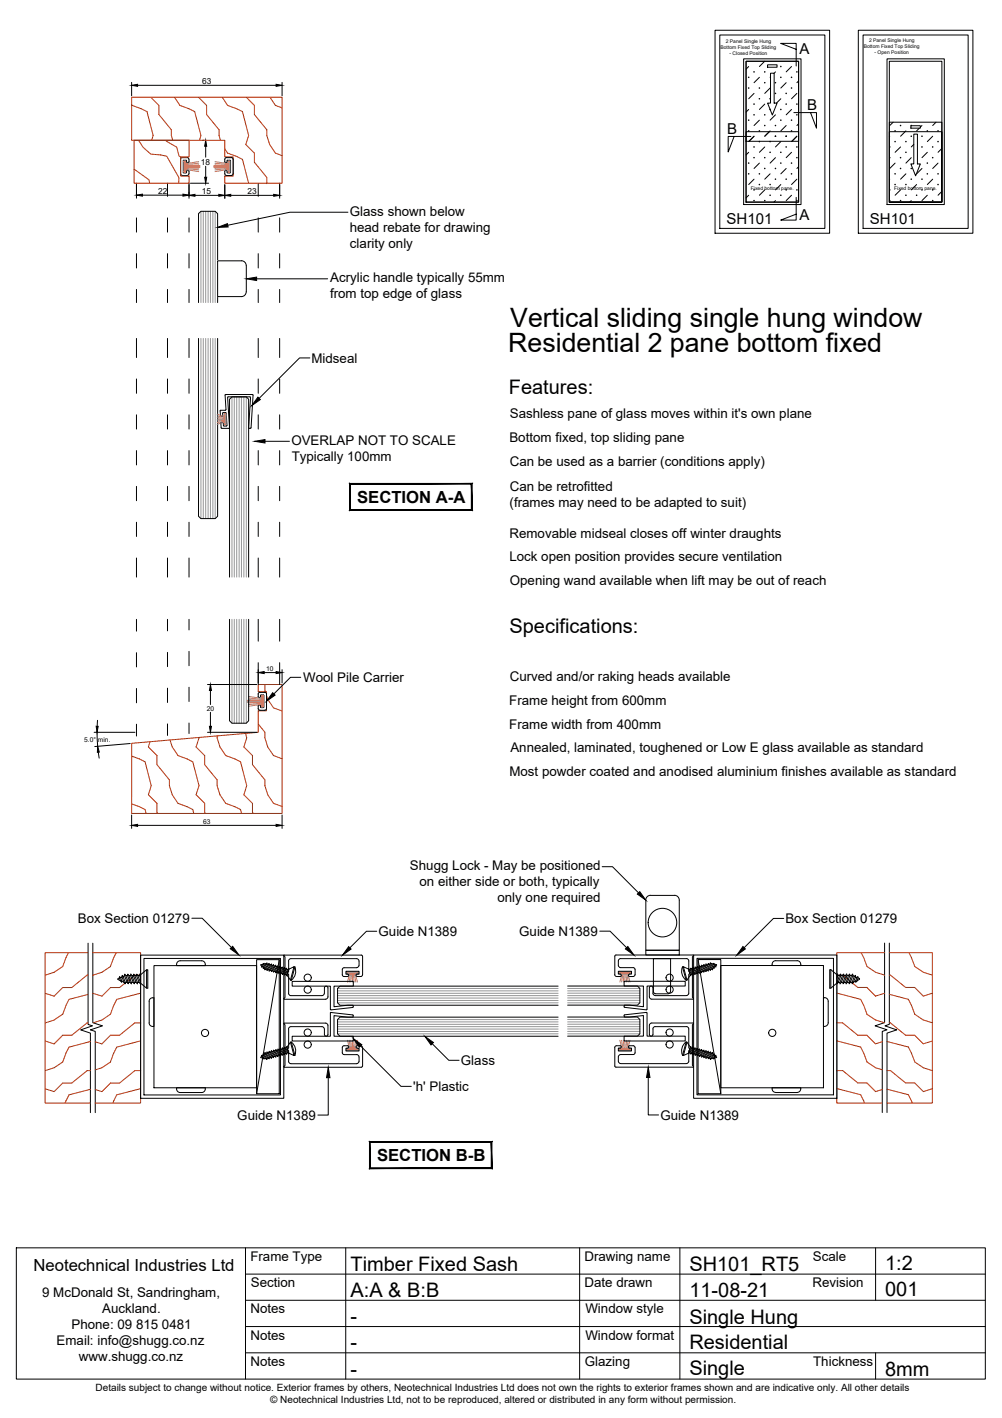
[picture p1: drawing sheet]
<svg xmlns="http://www.w3.org/2000/svg" width="210mm" height="297mm" viewBox="0 0 210 297" stroke-linecap="round" stroke-linejoin="round" font-family="sans-serif">
<!-- layer: APL Notes -->
<g fill="#000" stroke="#000" stroke-width=".21">
<path d="M98.7 101.4v5.4l.2 .1zM98.7 101.4l.2-.1v5.6zM73.4 101.4h25.3l.2-.1zM73.2 101.3h25.7l-25.5 .1zM73.2 101.3l.2 5.5v-5.4zM73.2 101.3l.2 5.5-.2 .1zM73.4 106.8l-.2 .1 25.5-.1zM73.2 106.9l25.5-.1 .2 .1z"/>
<path d="M102.9 239.3v5.3l.2 .2zM102.9 239.3l.2-.2v5.7zM77.5 239.3h25.4l.2-.2zM77.4 239.1h25.7l-25.6 .2zM77.4 239.1l.1 5.5v-5.3zM77.4 239.1l.1 5.5-.1 .2zM77.5 244.6l-.1 .2 25.5-.2zM77.4 244.8l25.5-.2 .2 .2z"/>
</g>
<!-- layer: AlumOutline -->
<g fill="none" stroke="#000" stroke-width=".21">
<path d="M28.6 38.4v2.7M35.1 38.4v2.7M39.6 38.4v2.7M54.1 38.4v2.7M58.6 38.4v2.7M28.6 45.6v3M28.6 53.1v3M35.1 45.6v3M35.1 53.1v3M39.6 45.6v3M39.6 53.1v3M54.1 45.6v3"/>
<path d="M54.1 53.1v3M58.6 45.6v3M58.6 53.1v3M28.6 60.6v2.8M28.6 70.9v4M28.6 79.4v3M35.1 60.6v2.8M35.1 70.9v4M35.1 79.4v3M39.6 60.6v2.8M39.6 70.9v4M39.6 79.4v3"/>
<path d="M54.1 60.6v2.8M54.1 70.9v4M54.1 79.4v3M58.6 60.6v2.8M58.6 70.9v4M58.6 79.4v3M28.6 86.9v3M28.6 94.4v3M35.1 86.9v3M35.1 94.4v3M39.6 86.9v3M39.6 94.4v3"/>
<path d="M54.1 86.9v3M54.1 94.4v3M58.6 86.9v3M58.6 94.4v3M28.6 101.9v3M28.6 109.4v3M28.6 116.9v4M35.1 101.9v3M35.1 109.4v3M35.1 116.9v4M39.6 101.9v3M39.6 109.4v3"/>
<path d="M39.6 116.9v4M54.1 101.9v3M54.1 109.4v3M54.1 116.9v4M58.6 101.9v3M58.6 109.4v3M58.6 116.9v4M28.6 129.7v2.5M28.6 136.7v3M35.1 129.7v2.5M35.1 136.7v2.9M39.6 129.7v2.3"/>
<path d="M39.6 136.4v3.1M54.1 129.7v4.6M54.1 138.8v4.6M58.6 129.7v4.6M58.6 138.8v4.6M28.6 144.2v3M28.6 151.7v2.5M35.1 144.2v3M35.1 151.6v2.5M39.6 144v2.9M39.6 151.5v2.2M29.5 200.1h30v30h-30z"/>
<path d="M30.2 200.8h28.6v28.6h-28.6zM59.5 214.5v-.2h8.7l.4 .3 .1 .2v1.9M59.5 200.2l.2 .3v8.4l-.2 .3M59.5 214.5l.2 .2v8.5l-.2 .2M60.4 208.1l.3 .4 .3 .1h6.4l.3-.1 .2-.4M60.4 215.6l.3-.5h.3h6.4l.5 .2v.3M60.5 201.3v2.2l-.4 .3 .4 .3v4M60.5 215.6v3.9l-.4 .3 .4 .3v2.2M68 206.9a.37 .37 0 0 1 .3-.3 .37 .37 0 0 1 .4 .3M68 216.7a.37 .37 0 0 0 .3 .4 .37 .37 0 0 0 .4-.4M68 207v1.1M68 215.6v1.1"/>
<path d="M68.7 207v1.8l-.1 .3-.4 .2h-8.7v-.2M72.8 204.1l.3 .2-.3 .2M72.8 219.1l.3 .2-.3 .2M72.8 204.1h-.3v-.6h2.7v.6h-.4M72.8 219.1h-.7l-.3 .1-.1 1.3 .2 .4h2.8M72.8 219.6h-.3v.6h2.7v-.6h-.4M74.7 200.8l.4 .3 .1 1.1-.2 .4-.3 .1M74.7 202.7l-2.8 .1-.2 .3 .1 1.3 .3 .2h.7M74.7 200.8h-13.8l-.4 .3-.1 .2M74.8 219.5l-.2-.2 .2-.2h1l.1 .3 .1 3.9-.3 .2M75.7 200.1l.3 .2-.1 3.9-.1 .3h-1l-.2-.2 .2-.2M75.7 200.1h-16.2v.1"/>
<path d="M129.9 204.1l.2 .2-.2 .2M129.9 219.1l.2 .2-.2 .2M129.9 204.1h-.4v-.6h2.8v.6h-.4M129.9 204.6l-.9-.1-.2-.3v-3.9l.2-.2h16.2l.1 .1-.3 .2v8.5l.3 .3-.1 .1M129.9 219.5h-.4v.7h2.8v-.7h-.4M131.9 204.1l-.3 .2 .3 .2M131.9 219.1l-.3 .2 .3 .2M131.9 204.6l.8-.1 .3-.1v-1.5l-.3-.2-2.9-.1-.3-.4v-.9l.3-.4 14-.1 .4 .2 .1 2.5 .3 .3-.3 .3v4l-.3 .4-6.7 .1-.5-.3v-1.4a.38 .38 0 0 0-.4-.3 .38 .38 0 0 0-.4 .3v1.9l.3 .4 .2 .1h8.7M136 214.8v1.9M136 216.7a.37 .37 0 0 0 .4 .4 .37 .37 0 0 0 .4-.4M136 214.8l.3-.4 .2-.1h8.7l-.2 .4v8.5l.2 .3h-16.2l-.2-.2v-3.9l.2-.3h.9M136.8 216.7v-1.2l.2-.4h7l.3 .4v4l.3 .3-.3 .3-.1 2.4-.4 .3-14-.1-.3-.4v-.9l.3-.4 2.9-.1 .3-.2v-1.5l-.3-.1h-.8"/>
<path d="M145.3 200.1h30v30h-30zM146 200.8h28.6v28.5h-28.6zM59.5 223.4l.1 .2h16.1M60.4 222.3l.1 .3 .4 .2M61 222.8h13.7M74.7 220.9l.3 .1 .2 .4-.1 1.2-.4 .2"/>
</g>
<!-- layer: Glass -->
<g fill="none" stroke="#939598" stroke-width=".21">
<path d="M42.1 44.3v19.1M42.6 44.3v19.1M43.1 44.3v19.1M43.6 44.3v19.1M44.1 44.3v19.1M44.6 44.3v19.1M45.1 44.3v19.1M42.1 70.9v37.7M42.6 70.9v37.7M43.1 70.9v37.7M43.6 70.9v37.7M44.1 70.9v37.7"/>
<path d="M44.6 70.9v37.7M45.1 70.9v37.7M48.6 83.1v37.8M49.1 83.1v37.8M49.6 83.1v37.8M50.1 83.1v37.8M50.6 83.1v37.8M51.1 83.1v37.8M51.6 83.1v37.8M48.6 129.7v21.8M49.1 129.7v21.8M49.6 129.7v21.8"/>
<path d="M50.1 129.7v21.8M50.6 129.7v21.8M51.1 129.7v21.8M51.6 129.7v21.8M70.7 208.6h46.2M70.7 209.1h46.2M70.7 209.6h46.2M70.7 208.1h46.2M70.7 207.6h46.2M70.7 207.1h46.2M70.7 210.1h46.2M70.7 215.1h46.2"/>
<path d="M70.7 214.6h46.2M70.7 214.1h46.2M70.7 215.6h46.2M70.7 216.1h46.2M70.7 216.6h46.2M70.7 213.6h46.2M118.9 208.6h15.1M118.9 209h15.1M118.9 208.1h15.1M118.9 207.6h15.1M118.9 207.1h15.1M118.9 210.1h15.1"/>
<path d="M118.9 215.1h15.1M118.9 214.6h15.1M118.9 214.1h15.1M118.9 215.5h15.1M118.9 216.6h15.1M118.9 213.6h15.1M118.9 209.6h15.1M118.9 216.1h15.1"/>
</g>
<g fill="none" stroke="#000" stroke-width=".21">
<path d="M45.6 54.6h5a1.04 1.04 0 0 1 1 1v5.5a1.01 1.01 0 0 1-1 1h-5zM41.6 70.9v37.2l.5 .5h3l.5-.5v-37.2M41.6 63.4v-18.6l.5-.5h3l.5 .5v18.6M48.1 120.9v-37.3l.5-.5h3l.5 .5v37.3M48.1 129.7v21.3l.5 .5h3l.5-.5v-21.3M61.2 217.1h8v-5l4.7 .5 .1 .1v.4l-4-.3v4.3h4v1h-12.8zM73.9 211l.1-.4-4 .3v-4.3h4v-1h-12.8v1h8l.1 4.9 4.6-.5M116.9 206.6h-45.7l-.5 .5v3l.5 .5h45.7M116.9 213.1h-45.7l-.5 .5v3l.5 .5h45.7M118.9 206.6h14.6l.5 .5v3l-.5 .5h-14.6M118.9 213h14.6l.5 .6v3l-.5 .5h-14.6M130.7 205.6h12.8v1h-8v4.8l-.1 .1-4.6-.5v-.4l4 .3v-4.3h-4.1z"/>
<path d="M135.4 212.1l-4.6 .5v.4l4-.3v4.4h-4.1v1h12.8v-1h-8v-4.9l-.1-.1"/>
<circle cx="64.5" cy="204.8" r=".75"/>
<circle cx="64.5" cy="207.3" r=".75"/>
<circle cx="64.5" cy="216.3" r=".75"/>
<circle cx="64.5" cy="218.8" r=".75"/>
<circle cx="140.3" cy="218.8" r=".75"/>
<circle cx="140.3" cy="207.3" r=".75"/>
<circle cx="140.3" cy="216.3" r=".75"/>
<circle cx="140.3" cy="204.8" r=".75"/>
</g>
<!-- layer: Components -->
<g fill="none" stroke="#000" stroke-width=".21">
<path d="M37.8 33.4l.1 3.2 .3 .2 1.2-.1a.86 .86 0 0 0 .1-1h-.3l-.2 .5M38.2 33l-.4 .4M38.2 33h1M38.5 36.2h.5M39.2 33l.4 .4M39.6 33.4v.5l-.3 .2h-.1l-.2-.5h-.6v2.5l.1 .1M47.1 33.4v.5l.2 .2h.2l.1-.5h.6l.1 .1v2.4l-.1 .1M47.5 33l-.4 .4M47.5 33h1M47.7 36.2l-.2-.5h-.3a.86 .86 0 0 0 .1 1l1.2 .1 .3-.4M47.7 36.2h.5M48.5 33l.3 .4"/>
<path d="M48.8 33.4v3M46.3 87.2h.2M46.6 88.5l.2 .6M46.8 89.1l.6 .1M47.2 85.9l.1-.1-.1-3.1 5.7-.1 .1 .2-.5 6.9-.4-.1 .4-6.3-.1-.2-4.7 .1 .3 6.5h-1.6l-.1-1.1 .3-.1M47.2 85.9l-1.1 .1 .2 1.2M47.4 86.5h-.7v.5l-.2 .2M47.4 86.6l.1 2.5-.1 .1M54.7 145.6l.6 .1M54.7 148.2h.5M55.3 148.1l-.2 .1M55.3 145.7v2.4"/>
<path d="M55.5 145l.3 .4v3.2l-.3 .2-1.2-.1a.86 .86 0 0 1-.2-1h.4l.2 .5M55.5 145l-1.2 .1-.2 .3v.7h.4l.2-.5M135.6 187.8l.7-.3h5a1.01 1.01 0 0 1 1 1.1v10.5h-7v-10.6zM25 204.9l-.3 .1v.2l.5 .3M25 204.9l.1-.3 .2 .3 .2-.3 .5 1.2M25 204.9l.2 .6M25.2 205.5l.3 .3v-.3M25.3 204.9l.2 .6M25.5 205.5l.5 .3M25.5 204.6l.1-.3 .2 .3M25.8 204.6l.4 1.2M26 205.8l.2 .3v-.3"/>
<path d="M26.1 204.4v-.3l.3 .3M26.1 204.4l.5 1.4M26.1 204.4l-.3 .2M26.2 205.8h.4M26.4 204.4h.3M26.4 204.4l.5 1.4M26.6 205.8l.3 .3v-.3M26.7 204.4l.1-.3 .2 .3M26.7 204.4l.6 1.4M26.9 205.8h.4M27 204.4h.3M27 204.4l.5 1.4"/>
<path d="M27.3 205.8l.2 .3v-.3h.4M27.3 204.4l.6 1.4M27.3 204.4l.1-.3 .2 .3M27.6 204.4h.4v-.3l.3 .3M27.6 204.4l.5 1.4M27.9 205.8l.2 .3v-.3M28 204.4l.5 1.4h-.4M28.3 204.4h.3M28.3 204.4l.5 1.4M28.6 204.4l.5 1.4h-.3v.3l-.3-.3M28.6 204.4l.1-.3 .2 .3M28.9 204.4h.3"/>
<path d="M28.9 204.4l.5 1.4M29.1 205.8l.3 .3v-.3M29.2 204.4l.3 .5M29.4 205.8h.1M29.5 204.2l1.2-1.1h.3v3.9h-.3l-1.2-1zM29.5 204.2l-.2-.1-.1 .3M30.7 203.1v3.9M55.1 202l-.5 .1 .2 .5 .5-.8-.5 .6M55.3 202.8l.2 .1M55.5 202.9v.3l.2-.2M55.7 203l.2 .1M55.7 201.9l-.6 .7-.2-.1"/>
<path d="M55.7 201.9l.2-.2v.2M55.7 201.9l-.4 .1M55.9 201.9l-.8 1v-.3M55.9 201.9l.2 .1M55.9 203.1v.2l.2-.2M56.1 202l.3-.2-.1 .2M56.1 202l-.6 .9M56.1 203.1l.3 .1M56.3 202l-.6 1M56.3 202l.3 .1M56.4 203.2v.2l.2-.2M56.6 203.2l.2 .1v.2l.3-.1"/>
<path d="M56.8 202.2l-.7 .9M57.1 203.4h.2v.3l.2-.2M57.1 202.2h-.3l.1-.2-.3 .1-.7 1M57.1 202.2l.2-.1v.2l.2 .1 .3-.2-.7 1.2M57.1 202.2l-.7 1M57.3 202.3l-.7 .9M57.5 202.4l-.7 .9M57.5 203.5h.3M57.7 202.4l.3 .1-.7 .9M57.8 203.5v.3l.2-.2M58 202.5l.2-.2v.2M58 203.6l.2 .1"/>
<path d="M58.2 202.5l.3 .1 .2-.2-.1 .3M58.2 202.5l-.7 1M58.2 203.7v.2l.2-.2M58.2 220h-.2M58.2 220l.7 .9M58.4 219.9l-.2-.2v.3M58.4 219.9l.7 1M58.4 203.7l.3 .1M58.5 202.6l-.7 .9M58.6 202.7h.3M58.6 202.7l-.6 .9M58.7 203.8v.2l.2-.1"/>
<path d="M58.7 219.8l-.3 .1M58.7 219.8l.7 1M58.9 219.8l-.2-.2v.2M58.9 202.7l.3-.1-.1 .2M58.9 219.8l.7 .9M58.9 203.9h.2M58.9 202.7l-.7 1M59.1 202.8h.3M59.1 202.8l-.7 .9M59.1 203.9v.2l.3-.1 .2 .1M59.1 219.7l-.2 .1M59.1 219.7l.7 1"/>
<path d="M59.4 202.8l.2-.1v.2M59.4 219.7l.6 .9M59.4 202.8l-.7 1M59.6 202.9l.2 .1M59.6 202.9l-.7 1M59.6 219.6l-.2 .1-.3-.2v.2M59.6 204.1v.2l.2-.2M59.6 219.6l.7 .9M59.8 219.5l-.2-.1v.2M59.8 219.5l.6 .9M59.8 204.1l.3 .1M59.8 203l.3-.2-.1 .2 .3 .1"/>
<path d="M59.8 203l-.7 .9M60 203l-.6 1M60.1 219.5h-.3M60.1 219.5l.1 .2M60.1 204.2l-.1 .2 .1-.1M60.1 219.3h-.1l.1 .2M60.2 203.9l-.1 .3M60.3 203.1l-.7 1M60.4 203.2l-.6 .9M60.5 203l1.1-.5-.8 2.8M60.5 203l-.4 1.3 .7 1M60.5 203l-.2 .1"/>
<path d="M60.8 218.3l.8 2.8-1.1-.5-.4-1.3zM60.8 205.3l.2 .1M61 218.3a2.34 2.34 0 0 1 .8 2.8M61 218.3l.8 2.8h-.2M61 218.3h-.2M61.6 202.5l.2 .1-.8 2.8M61.8 202.6a2.34 2.34 0 0 1-.8 2.7M136.9 207.7v.2l.5 .3h2.6M136.9 207.7v-6.9h3.6v6.9l-.3 .4-.2 .1M143 202.5a2.34 2.34 0 0 0 .7 2.8M143.2 202.5l-.2 .1 .7 2.7h.2M143.7 218.3a2.34 2.34 0 0 0-.7 2.7"/>
<path d="M143.9 218.3l-.7 2.8 1.1-.5 .3-1.3M143.9 218.3h-.2l-.7 2.8M143.9 218.3l.7 1M144.2 203v-.1l.3 .2M144.3 203.2l.6 .9M144.5 203.1l.7 .9M144.5 203.9l.2 .3M144.6 204.3l-.3-1.3-1.1-.5 .7 2.8M144.6 219.3l.1-.1v.3M144.6 204.3l-.7 1M144.7 219.5h.2M144.7 219.5l-.2 .2"/>
<path d="M144.7 204.2v.2l-.1-.1M144.7 203l.7 1M144.9 203l-.2-.2v.2l-.2 .1M144.9 203l.7 .9M144.9 219.5l.3-.1v.2M144.9 219.5l-.6 .9M144.9 204.1l-.2 .1M145.2 219.6l.2 .1 .2-.2v.2M145.2 204v.3l-.3-.2M145.2 219.6l-.7 .9M145.2 202.9l-.3 .1M145.2 202.9l.7 .9"/>
<path d="M145.4 202.8l-.3-.1 .1 .2M145.4 219.7l-.7 .9M145.4 202.8l.7 1M145.6 203.9v.2l-.2-.1h-.2M145.6 219.7l.3 .1M145.6 219.7l-.7 .9M145.7 202.8h-.3M145.7 202.8l.6 .9M145.9 219.8l.2-.2v.2M145.9 202.7l-.3-.1 .1 .2M145.9 219.8l-.7 .9M145.9 203.8l-.3 .1"/>
<path d="M145.9 202.7l.6 1M146.1 203.8v.2l-.2-.2M146.1 219.8l.2 .1M146.1 219.8l-.7 1M146.1 202.6l-.2 .1M146.1 202.6l.7 1M146.3 202.6l.7 .9M146.3 219.9l.2-.2v.2M146.3 219.9l-.6 .9M146.3 203.7l-.2 .1M146.5 203.7v.2l-.2-.2M146.5 219.9l.3 .1"/>
<path d="M146.5 219.9l-.6 1M146.6 202.5l-.3 .1-.2-.2v.2M146.6 202.5l.6 1M146.8 202.5l-.3-.2 .1 .2M146.8 203.6l-.3 .1M147 203.5v.3l-.2-.2M147 202.4l-.2 .1 .6 .9M147.2 202.3l.7 1M147.2 203.5h-.2M147.5 202.3l.6 .9M147.7 202.2l.2-.1v-.2l.2 .2 .7 1M147.7 202.2l-.3-.1 .1 .2-.5-.1 .7 1.2"/>
<path d="M147.7 202.2l.7 1M147.7 203.4h-.3l.1 .3-.3-.2M147.9 202.1l.7 1M148.1 203.2l-.2 .1v.2l-.2-.1M148.4 203.2v.2l-.3-.2M148.4 202l.6 1M148.4 202l-.3 .1M148.6 202l-.2-.2v.2M148.6 202l.7 .9M148.6 203.1l-.2 .1M148.8 203.1v.2l-.2-.2M148.9 201.9l.7 .9v-.2"/>
<path d="M148.9 201.9l-.3 .1M149 201.9l.6 .7 .2-.2M149 201.9l-.2-.2 .1 .2M149 201.9h.5M149 203l-.2 .1M149.3 202.9v.3l-.3-.2M149.5 202.7l-.2 .2M149.7 202l.4 .1-.1 .5-.6-.8 .5 .5M173.8 203.1h.2l1.3 1.1v1.7l-1.3 1.1h-.2zM174 203.1v3.9M175.3 205.8h.1M175.3 204.2l.2-.2v.3"/>
<path d="M175.4 205.8v.3l.2-.3M175.5 204.3h.4M175.5 204.3l-.2 .6M175.9 204.3l.2-.3 .1 .3M175.9 204.3l-.5 1.5M176.2 204.3l-.6 1.5h.4v.3l.2-.3M176.2 204.3h.3M176.5 204.3l.2-.3 .1 .3h.3M176.5 204.3l-.5 1.5M176.6 205.8v.3l.3-.3M176.8 204.3l-.6 1.5h.4M176.9 205.8h.3v.3l.3-.3"/>
<path d="M177.1 204.3l-.5 1.5M177.1 204.3l.3-.3v.3M177.4 204.3h.4M177.4 204.3l-.5 1.5M177.5 205.8h.4M177.8 204.3l.2-.3v.3M177.8 204.3l-.6 1.5M177.9 205.8v.3l.2-.3M178 204.3h.4M178 204.3l-.5 1.5M178.1 205.8h.4M178.4 204.3l.2-.3 .1 .3"/>
<path d="M178.4 204.3l-.5 1.5M178.5 205.8v.3l.3-.3M178.7 204.3l-.6 1.5M178.7 204.3l.2 .3M178.9 204.6l.3-.3v.3M178.9 204.6l-.4 1.2M179.3 205.5v.3l.2-.3M179.3 205.5l-.5 .3M179.5 204.8l-.2 .7M179.8 204.9l.3 .1v.1l-.6 .4M179.8 204.9l-.1-.3-.2 .2-.3-.2-.4 1.2M179.8 204.9l-.3 .6"/>
<path d="M54.8 221.3l.5 .6-.5-.8-.2 .5h.5M54.9 221.2l.2-.2 .6 .8M55.1 221v-.2l.8 .9M55.3 221.7l.4 .1M55.5 220.7l.6 .9M55.5 220.7l-.2 .2M55.7 220.6l-.2-.1v.2M55.7 220.6l.6 1M55.9 221.7v.2l-.2-.1M55.9 220.6l.7 .9 .3 .2-.1-.2 .3-.1M55.9 220.6h-.2M56.1 220.5l-.2-.1v.2"/>
<path d="M56.1 220.5l.7 1M56.1 221.6l-.2 .1M56.3 221.6l.1 .2-.3-.2M56.4 220.5l.7 .9M56.4 220.5h-.3M56.6 220.4l.7 .9M56.6 221.5l-.3 .1M56.6 220.4l-.2-.2v.3M56.8 220.3l.7 1M57.1 220.3l-.3-.2v.2l-.2 .1M57.1 220.3l.7 1.1-.5-.1v.3l-.2-.2M57.3 220.2l.7 1h-.3"/>
<path d="M57.5 220.1l-.2-.1v.2l-.2 .1M57.5 220.1l.7 1M57.8 220.1h-.3M57.8 220.1l.7 .9M58 220l-.2-.1v.2M58 220l.6 1M58.2 221.1v.2l-.2-.1M58.6 221l.1 .2-.2-.2-.3 .1M58.9 220.9l-.3 .1M59.1 220.9l.1 .2-.3-.2M59.4 220.8l-.3 .1M59.6 220.7v.2l-.2-.1"/>
<path d="M59.8 220.7h-.2M60.3 220.5l-.3 .1 .1 .2-.3-.1M60.3 220.5l.2 .1M143 221.1h.2M144.5 220.5l.2 .1v.2l.2-.2M144.5 220.5l-.3 .1M144.9 220.6l.3 .1M145.2 220.7l-.1 .2 .3-.1M145.4 220.8h.3M145.7 220.8l-.1 .3 .3-.2M145.9 220.9l.2 .1M146.1 221v.2l.2-.2 .3 .1"/>
<path d="M146.6 221.1l-.1 .2 .3-.2M146.8 220l.2-.2v.3M146.8 220l-.7 1M147 220.1h.2M147 220.1l-.7 .9M147.2 220.1l.3-.1-.1 .2 .3 .1M147.2 220.1l-.6 1M147.4 220.2l-.6 .9 .2 .1M147.7 220.3l.2-.2v.2l.2 .1M147.7 220.3l-.7 1.1 .2-.1h.3l-.1 .3 .3-.2M147.9 220.3l-.7 1M148.1 220.4l-.6 .9"/>
<path d="M148.1 221.5l.3 .1M148.1 220.4l.3-.2v.2M148.4 220.4l-.7 1M148.4 220.4l.2 .1M148.4 221.6v.2l.2-.2M148.6 221.6l.3 .1M148.6 220.5l.2-.2v.3M148.6 220.5l-.7 1M148.8 220.6l-.7 .9-.2 .2v-.2l-.2-.1M148.8 220.6h.2M148.9 221.7l-.1 .2 .2-.2M149 220.6l.3-.1v.2"/>
<path d="M149 220.6l-.6 1M149.3 220.7l-.7 .9M149.3 220.7l.2 .2M149.5 221.7h-.5M149.6 221v-.2l-.7 .9M149.8 221.2l-.2-.2-.6 .7M149.9 221.3l-.5 .5 .6-.7 .1 .4-.4 .1"/>
<circle cx="138.8" cy="193.3" r="3"/>
</g>
<!-- layer: WeatherStrip -->
<g fill="none" stroke="#b85c73" stroke-width=".21">
<path d="M38.5 33.7h.4v2.4h-.4zM38.7 33.7v2.4M38.9 34.9h3M38.9 35.5l2.7 .4M38.9 35.3l2.7 .3M41.6 34.6l-2.7 .1h3M41.6 33.9l-2.7 .4M41.6 34.2l-2.7 .3M41.9 35.1h-3l2.7 .1M44.8 34.9h3M44.8 35.1h3l-2.8 .1M45 34.6l2.8 .1h-3"/>
<path d="M45 33.9l2.8 .4M45 34.2l2.8 .3M47.8 33.7h.4v2.4h-.4zM47.8 35.5l-2.8 .4M47.8 35.3l-2.8 .3M48 33.7v2.4M45.5 86.8l1.5 .4M45.5 87.1l1.5 .3M45.5 87.5l1.5 .1M45.5 87.8h1.5M47 86.6h.4v2.4h-.4zM47 88.4l-1.5 .5"/>
<path d="M47 88.2l-1.5 .3M47 88l-1.5 .2M47.2 86.6v2.4M51.8 146.9h3M51.8 147.1h3l-2.8 .2M52 146.6l2.8 .1h-3M52 145.9l2.8 .4M52 146.2l2.8 .3M54.8 145.7h.4v2.4h-.4zM54.8 147.5l-2.8 .5M54.8 147.3l-2.8 .3M55 145.7v2.4"/>
<path d="M72.6 203.6h2.4v.4h-2.4zM72.6 219.7h2.4v.4h-2.4zM72.6 203.8h2.4M72.6 219.9h2.4M72.8 217.9l.4 1.8M73.1 217.9l.3 1.8M73.2 204l-.4 1.7M73.4 204l-.3 1.7M73.5 217.9l.1 1.8M73.6 204l-.1 1.7M73.8 204v1.7M73.8 217.9v1.8"/>
<path d="M74 204l.2 1.7M74.2 217.9l-.2 1.8M74.2 204l.3 1.7M74.4 204l.5 1.7M74.5 217.9l-.3 1.8M74.9 217.9l-.5 1.8M129.7 203.6h2.4v.3h-2.4zM129.7 219.7h2.4v.4h-2.4zM129.7 203.8h2.4M129.7 219.9h2.4M129.9 217.9l.4 1.8M130.2 217.9l.3 1.8"/>
<path d="M130.3 203.9l-.4 1.8M130.5 203.9l-.3 1.8M130.6 217.9l.1 1.8M130.7 203.9l-.1 1.8M130.9 203.9v1.8M130.9 217.9v1.8M131.1 203.9l.2 1.8M131.3 217.9l-.2 1.8M131.3 203.9l.3 1.8M131.5 203.9l.5 1.8M131.6 217.9l-.3 1.8M132 217.9l-.5 1.8"/>
</g>
<!-- layer: Timber 1 -->
<g fill="none" stroke="#b82e00" stroke-width=".21">
<path d="M27.6 20.4h31.5v18h-12v-1.5h1.7v-4h-1.7v-3.5h-19.5zM27.6 21.9l3.2 1.5 1.3 5-.3 1M28.1 35.4l3.1 2.3 .2 .7M28.1 29.4h11.5v3.5h-1.8v4h1.8v1.5h-11.5zM29 29.4l1 1.4 1.6 1.5 3.3 .4 2.6 4.5-.1 1.2M31.6 20.4l1.7 1.7v1.9l2.6 3.2v1.2l.3 1M34.8 29.4v.2l2.2 1.2 .5 1.9 .3 .2M36.5 20.4l1.2 1.7 3.1 1.3 1.3 5-.3 1M41.6 20.4l1.7 1.7v1.9l2.6 3.2v1.2l.3 1M46.6 20.4l1.1 1.7 3.1 1.3 1.3 5-.6 1.9 1.8 1.8v1.9l2.6 3.2v1.2M47.1 31.2l.6 .9 3.1 1.3 1.3 5M51.6 20.4l1.7 1.7v1.9l2.6 3.2v1.2l.6 1.9 1.2 1.8 1.4 .5"/>
<path d="M56.6 20.4l1.1 1.7 1.4 .5M27.6 155.7l26.5-2.3v-4.5h1.7v-4h-1.7v-1.5h5v27h-31.5zM27.6 158.4l2.8 1.2 1.3 5-.6 1.9 1.8 1.8v1.9l.2 .2M31.4 155.4l-.3 1.1 1.8 1.8v1.9l2.6 3.2v1.2l.6 1.9 1.2 1.8 3.1 1.3 .2 .8M35.6 155l.5 1.5 1.2 1.8 3.1 1.3 1.3 5-.6 1.9 1.8 1.8v1.9l.2 .2M41.6 154.5l-.5 2 1.8 1.8v1.9l2.6 3.2v1.2l.6 1.9 1.2 1.8 3.1 1.3 .2 .8M45.5 154.1l.6 2.4 1.2 1.8 3.1 1.3 1.3 5-.6 1.9 1.8 1.8v1.9l.2 .2M51.4 153.6l.3 1-.6 1.9 1.8 1.8v1.9l2.6 3.2v1.2l.6 1.9 1.2 1.8 1.8 .6M54.1 151.7l1.4 1.7v1.2l.6 1.9 1.2 1.8 1.8 .6M55.5 143.4l.1 1.5M55.8 145.7l.3 .8 1.2 1.8 1.8 .6M27.6 168.4l2.8 1.2 .2 .8"/>
<path d="M14.3 199.6l-1.2 2.9-1.8 1.2-1.8 .6M18.5 199.6h-9v31.5h9.4M19.4 199.6h10.1v31.5h-9.5M24.4 199.6l-1.3 2.9-1.7 1.2M180.4 199.6l.5 1M185.3 199.6h-10v31.5h9.5M186.3 199.6h9v31.5h-9.5M190.4 199.6l1.2 2.9 1.8 1.2 1.9 .6M14.4 209.4l-1.3 3.1-1.8 1.2-1.8 .6M18.2 214.3h.3M18.3 214.3l-3.3 2.6h-1.9l-1.8 1.8-1.8-.6M18.5 208.3l-4.1 1"/>
<path d="M18.5 204.3h-.3l-3.2 2.6h-1.9l-1.8 1.8-1.8-.6M18.9 218.2l-4.5 1.2-1.3 3.1-1.8 1.2-1.8 .6M21.3 203.7l-1.9 .6M21.3 213.7l-1.8 .6M24.4 209.4l-1.3 3.1-1.7 1.2M28.3 214.3l-3.2 2.6h-2l-1.7 1.8-1.4-.5M28.3 214.3h1.2M29.4 218l-5 1.4-1.3 3.1-1.7 1.2M29.4 208.1l-5 1.2M29.4 204.3h.1M29.5 204.3h-1.2l-3.2 2.6h-2l-1.7 1.8-2-.6M175.3 204.3l1.2-.1 3.2 2.6h1.9l1.8 1.9 1.9-.6"/>
<path d="M175.3 214.3h1.2l3.2 2.6h1.9l1.8 1.8 1.4-.5M175.3 208l5 1.3M175.3 218l5 1.3M180.3 209.4l.6 1.2M180.3 219.4l.6 1.2M180.9 200.6l.7 1.8 1.8 1.3 1.9 .6M180.9 210.6l.7 1.9 1.8 1.2 1.8 .5M185.8 218.2l4.5 1.1M186.3 204.3l.2-.1 3.2 2.6h1.9l1.8 1.9 1.9-.6M186.3 214.3h.2l3.2 2.6h1.9l1.8 1.8 1.9-.6M186.3 208.3l4 1M190.3 209.4l1.3 3.1 1.8 1.2 1.9 .6"/>
<path d="M190.3 219.4l1.3 3 1.8 1.3 1.9 .6M14.4 229.4l-.8 1.7M18.2 224.3h.7M18.3 224.3l-3.3 2.6h-1.9l-1.8 1.8-1.8-.6M18.9 228.2l-4.5 1.1M21.3 223.7l-1.3 .4M24.4 229.4l-.7 1.7M29.4 228.1l-5 1.2M29.4 224.3h-1.1l-3.2 2.6h-2l-1.7 1.8-1.4-.5M175.3 224.3l1.2-.1 3.2 2.7h1.9l1.8 1.7 1.4-.4M175.3 228l5 1.3M180.3 229.4l.6 1.2"/>
<path d="M180.9 220.6l.7 1.8 1.8 1.3 1.4 .4M180.9 230.6l.2 .5M185.8 224.3l.7-.1 3.2 2.7h1.9l1.8 1.7 1.9-.5M185.8 228.2l4.5 1.1M190.3 229.4l.8 1.7"/>
</g>
<!-- layer: Dimensions -->
<g fill="none" stroke="#000" stroke-width=".21">
<path d="M27.6 17.3v2.8M28.8 17.9h29M59.1 17.3v2.8M28.6 38.7v2.8M39.6 38.7v2.8M39.9 38.4h3.8M42.5 29.4h.3M43.1 30.6v2.3M43.1 34.8v2.3M47.1 38.7v2.8M58.6 38.7v2.8M29.8 40.9h8.5"/>
<path d="M40.8 40.9h5M48.3 40.9h9M19.7 153.4h8.6M20.3 153.4l.2 2.9M20.4 150.9v1.2M20.6 157.6l.2 1.2M27.3 155.8l-7.5 .6M43.5 153.4h10.3M43.5 143.4h10.3M44.1 144.6v3M44.1 149.2v3M54.1 140.3v2.8"/>
<path d="M55.3 140.9h2.5M59.1 140.3v2.8M27.6 170.7v2.8M28.8 172.9h29M59.1 170.7v2.8"/>
</g>
<g fill="#000" stroke="#000" stroke-width=".21">
<path d="M27.6 17.9l1.2-.2v.4zM57.8 17.7l1.3 .2-1.3 .2zM42.9 37.1h.4l-.2 1.3zM43.1 29.4l.2 1.2h-.4zM28.6 40.9l1.2-.2v.4zM38.3 40.7l1.3 .2-1.3 .2zM39.6 40.9l1.2-.2v.4zM45.8 40.7l1.3 .2-1.3 .2zM47.1 40.9l1.2-.2v.4zM57.3 40.7l1.3 .2-1.3 .2zM20.5 156.3l.3 1.3h-.4zM20.1 152.1l.5 .1-.3 1.2z"/>
<path d="M43.9 152.2h.4l-.2 1.2zM44.1 143.4l.2 1.2h-.4zM54.1 140.9l1.2-.2v.4zM57.8 140.7l1.3 .2-1.3 .2zM27.6 172.9l1.2-.2v.4zM57.8 172.7l1.3 .2-1.3 .2z"/>
</g>
<!-- layer: Timber 1 -->
<circle cx="55.9" cy="38.4" r=".08" fill="#b82e00" stroke="#b82e00" stroke-width=".21"/>
<!-- layer: Glass -->
<g fill="#fff" stroke="#fff" stroke-width=".21">
<path d="M45.6 54.6h5.2zM45.6 54.6h5.2z"/>
<path d="M45.6 54.6l5.3 .1zM45.6 54.6l5.3 .1z"/>
<path d="M45.6 54.7l5.5 .1zM45.6 54.7l5.5 .1z"/>
<path d="M45.6 54.8l5.6 .1zM45.6 54.8l5.6 .1h-5.6z"/>
<path d="M45.6 54.9l5.8 .1-.2-.1zM45.6 54.9l5.8 .1h-5.8z"/>
<path d="M45.6 55l5.8 .1v-.1zM45.6 55l5.8 .1h-5.8z"/>
<path d="M45.6 55.1l5.9 .2-.1-.2zM45.6 55.1l5.9 .2h-5.9z"/>
<path d="M45.6 55.3l6 .2-.1-.2zM45.6 55.3l6 .2h-6z"/>
<path d="M45.6 55.5l6 .1v-.1zM45.6 55.5l6 .1h-6z"/>
<path d="M45.6 55.6l6 5.5v-5.5zM45.6 55.6l6 5.5h-6z"/>
<path d="M45.6 61.1l6 .2v-.2zM45.6 61.1l6 .2h-6z"/>
<path d="M45.6 61.3l5.9 .2 .1-.2zM45.6 61.3l5.9 .2h-5.9z"/>
<path d="M45.6 61.5l5.8 .1 .1-.1zM45.6 61.5l5.8 .1h-5.8z"/>
<path d="M45.6 61.6l5.8 .2v-.2zM45.6 61.6l5.8 .2h-5.8z"/>
<path d="M45.6 61.8l5.6 .1 .2-.1zM45.6 61.8l5.6 .1h-5.6z"/>
<path d="M45.6 61.9l5.5 .1 .1-.1zM45.6 61.9l5.5 .1h-5.5z"/>
<path d="M45.6 62h5.5zM45.6 62l5.3 .1z"/>
<path d="M45.6 62.1h5.3zM45.6 62.1h5.2z"/>
<path d="M45.6 62.1h5.2zM45.6 62.1h5z"/>
</g>
<!-- layer: TitleBlock -->
<g fill="none" stroke="#000" stroke-width=".21">
<path d="M149.8 6.3h24v42.6h-24zM150.8 7.3h22v40.5h-22zM155.8 12.3h12v30.5h-12zM156.3 12.8h11v29.5h-11zM156.3 12.8h11v16.8h-11zM156.8 13.9l-.5 .6M158 19.6l-1.2 1.1M159.1 16.2l-1.1 1.1M160.2 12.8l-1.1 1.1M160.8 13.6h2v.5h-2zM161.3 18.4l-1.1 1.2M161.4 15.3h.8v6.3h.6l-1 2.5-1-2.5h.6z"/>
<path d="M161.4 16.1l-.1 .1M162.4 15.1l-.2 .3M164.7 17.3l-1.1 1.1M165.8 13.9l-1.1 1.2M166.8 10.3l-3.3-1.2h3.3v4.7M166.9 19.6l-1.1 1.1M167.3 17l-.4 .3M179.8 6.3h24v42.6h-24zM180.8 7.3h22v40.5h-22zM185.8 12.3h12v30.5h-12zM186.3 12.8h11v29.5h-11zM153.8 28.6l-1.3 3.2v-3.2h4.8"/>
<path d="M156.3 27.6h11v14.7h-11zM156.8 22.9l-.5 .6M156.8 31.9l-.5 .6M158 28.5l-1.2 1.2M158 37.5l-1.2 1.2M159.1 25.2l-1.1 1.1M159.1 34.2l-1.1 1.1M160.2 21.8l-1.1 1.1M160.2 30.8l-1.1 1.1M160.2 39.8l-1.1 1.1M161.3 27.4l-1.1 1.1M161.3 36.4l-1.1 1.1"/>
<path d="M162.4 24.1l-1.1 1.1M162.4 33l-1.1 1.2M163.6 20.7l-.9 .9M163.6 29.7l-1.2 1.1M163.6 38.7l-1.2 1.1M164.7 26.3l-1.1 1.1M164.7 35.3l-1.1 1.1M165.8 22.9l-1.1 1.2M165.8 31.9l-1.1 1.1M165.9 29.6l1-1.1-1.1 1.2M166.3 23.6h4.7v3.2l-1.2-3.2M166.9 37.5l-1.1 1.2"/>
<path d="M167.3 25.9l-.4 .4M167.3 34.9l-.4 .4M186.3 25.6h11v16.7h-11h11v-14.7h-11v14.7zM186.4 28.5l-.1 .1M186.4 37.5l-.1 .1M187.1 25.6l-.7 .7M187.5 34.2l-1.1 1.1M188.7 30.8l-1.2 1.1M188.7 39.8l-1.2 1.1M189.8 27.4l-1.1 1.1M189.8 36.4l-1.1 1.1M190.8 26.3h2v.5h-2z"/>
<path d="M190.9 33l-1.1 1.2M191.4 28.1h.8v6.2h.6l-1 2.5-1-2.5h.6zM191.4 30.3l-.5 .5M192 38.7l-1.1 1.1M192.6 26.8l-.6 .6M193.1 26.3l-.3 .3M193.1 35.3l-1.1 1.1M194.3 31.9l-1.2 1.1M195.4 28.5l-1.1 1.2M195.4 37.5l-1.1 1.2M196.1 25.6l-.7 .7M196.5 34.2l-1.1 1.1"/>
<path d="M197.3 31.1l-.8 .8M156.8 40.9l-.5 .6M162.4 42l-.3 .3M165.8 40.9l-1.1 1.1M166.8 41.3v4.8h-3.3l3.3-1.2M190.9 42l-.3 .3M194.3 40.9l-1.2 1.1M197.3 40.1l-.8 .8"/>
</g>
<g fill="#000" stroke="#000" stroke-width=".21">
<circle cx="156.8" cy="18.4" r=".06"/>
<circle cx="156.8" cy="16.2" r=".06"/>
<circle cx="158" cy="15.1" r=".06"/>
<circle cx="159.1" cy="18.4" r=".06"/>
<circle cx="160.2" cy="17.3" r=".06"/>
<circle cx="160.2" cy="15.1" r=".06"/>
<circle cx="162.4" cy="17.3" r=".06"/>
<circle cx="162.4" cy="19.6" r=".06"/>
<circle cx="163.6" cy="13.9" r=".06"/>
<circle cx="163.6" cy="16.2" r=".06"/>
<circle cx="164.7" cy="19.6" r=".06"/>
<circle cx="165.8" cy="16.2" r=".06"/>
<circle cx="165.8" cy="18.4" r=".06"/>
<circle cx="166.9" cy="15.1" r=".06"/>
<circle cx="156.8" cy="36.4" r=".06"/>
<circle cx="156.8" cy="25.2" r=".06"/>
<circle cx="156.8" cy="27.4" r=".06"/>
<circle cx="156.8" cy="34.2" r=".06"/>
<circle cx="158" cy="30.8" r=".06"/>
<circle cx="158" cy="33" r=".06"/>
<circle cx="158" cy="21.8" r=".06"/>
<circle cx="158" cy="39.8" r=".06"/>
<circle cx="158" cy="24.1" r=".06"/>
<circle cx="159.1" cy="27.4" r=".06"/>
<circle cx="159.1" cy="36.4" r=".06"/>
<circle cx="159.1" cy="38.7" r=".06"/>
<circle cx="159.1" cy="20.7" r=".06"/>
<circle cx="159.1" cy="29.7" r=".06"/>
<circle cx="160.2" cy="26.3" r=".06"/>
<circle cx="160.2" cy="33" r=".06"/>
<circle cx="160.2" cy="24.1" r=".06"/>
<circle cx="160.2" cy="35.3" r=".06"/>
<circle cx="161.3" cy="38.7" r=".06"/>
<circle cx="161.3" cy="20.7" r=".06"/>
<circle cx="161.3" cy="29.7" r=".06"/>
<circle cx="161.3" cy="31.9" r=".06"/>
<circle cx="161.3" cy="22.9" r=".06"/>
<circle cx="162.4" cy="26.3" r=".06"/>
<circle cx="162.4" cy="35.3" r=".06"/>
<circle cx="162.4" cy="37.5" r=".06"/>
<circle cx="162.4" cy="28.5" r=".06"/>
<circle cx="163.6" cy="31.9" r=".06"/>
<circle cx="163.6" cy="25.2" r=".06"/>
<circle cx="163.6" cy="34.2" r=".06"/>
<circle cx="163.6" cy="22.9" r=".06"/>
<circle cx="164.7" cy="30.8" r=".06"/>
<circle cx="164.7" cy="28.5" r=".06"/>
<circle cx="164.7" cy="21.8" r=".06"/>
<circle cx="164.7" cy="37.5" r=".06"/>
<circle cx="164.7" cy="39.8" r=".06"/>
<circle cx="165.8" cy="25.2" r=".06"/>
<circle cx="165.8" cy="34.2" r=".06"/>
<circle cx="165.8" cy="36.4" r=".06"/>
<circle cx="165.8" cy="27.4" r=".06"/>
<circle cx="166.9" cy="39.8" r=".06"/>
<circle cx="166.9" cy="21.8" r=".06"/>
<circle cx="166.9" cy="33" r=".06"/>
<circle cx="166.9" cy="24.1" r=".06"/>
<circle cx="166.9" cy="30.8" r=".06"/>
<circle cx="186.4" cy="39.8" r=".06"/>
<circle cx="186.4" cy="30.8" r=".06"/>
<circle cx="186.4" cy="33" r=".06"/>
<circle cx="187.5" cy="27.4" r=".06"/>
<circle cx="187.5" cy="29.7" r=".06"/>
<circle cx="187.5" cy="36.4" r=".06"/>
<circle cx="187.5" cy="38.7" r=".06"/>
<circle cx="188.6" cy="33" r=".06"/>
<circle cx="188.6" cy="26.3" r=".06"/>
<circle cx="188.6" cy="35.3" r=".06"/>
<circle cx="189.8" cy="29.7" r=".06"/>
<circle cx="189.8" cy="31.9" r=".06"/>
<circle cx="189.8" cy="38.7" r=".06"/>
<circle cx="190.9" cy="37.5" r=".06"/>
<circle cx="190.9" cy="26.3" r=".06"/>
<circle cx="190.9" cy="28.5" r=".06"/>
<circle cx="190.9" cy="35.3" r=".06"/>
<circle cx="193.1" cy="39.8" r=".06"/>
<circle cx="193.1" cy="37.5" r=".06"/>
<circle cx="193.1" cy="28.5" r=".06"/>
<circle cx="193.1" cy="30.8" r=".06"/>
<circle cx="194.3" cy="36.4" r=".06"/>
<circle cx="194.3" cy="27.4" r=".06"/>
<circle cx="194.3" cy="34.2" r=".06"/>
<circle cx="195.4" cy="30.8" r=".06"/>
<circle cx="195.4" cy="33" r=".06"/>
<circle cx="195.4" cy="39.8" r=".06"/>
<circle cx="196.5" cy="27.4" r=".06"/>
<circle cx="196.5" cy="38.7" r=".06"/>
<circle cx="196.5" cy="29.7" r=".06"/>
<circle cx="196.5" cy="36.4" r=".06"/>
<circle cx="158" cy="42" r=".06"/>
<circle cx="160.2" cy="42" r=".06"/>
<circle cx="161.3" cy="40.9" r=".06"/>
<circle cx="163.6" cy="40.9" r=".06"/>
<circle cx="166.9" cy="42" r=".06"/>
<circle cx="186.4" cy="42" r=".06"/>
<circle cx="188.6" cy="42" r=".06"/>
<circle cx="189.8" cy="40.9" r=".06"/>
<circle cx="192" cy="40.9" r=".06"/>
<circle cx="195.4" cy="42" r=".06"/>
</g>
<!-- layer: Shugg Blocks -->
<path d="M18.5 197.6v17l.9 .3-2.5 .8 2 .7v16.7M19.4 197.6v16.6l2.1 .7-2.6 .8 1.1 .4v17M185.3 197.6v16.6l-2 .7 2.5 .8-1 .4v17M186.3 197.6v17l-.9 .3 2.4 .8-2 .7v16.7" fill="none" stroke="#000" stroke-width=".21"/>
<!-- layer: Components 3 -->
<path d="M135.3 199.1h7v1h-7zM53.8 201h4.7v28.1h-4.7zM58.5 201l-4.7 28.1M146.2 201h4.8v28.1h-4.8zM146.2 201l4.8 28.1" fill="none" stroke="#000" stroke-width=".21"/>
<!-- layer: Counterweight -->
<g fill="none" stroke="#000" stroke-width=".21">
<path d="M31.2 209.8a.78 .78 0 0 1 1.1-.8v6a.82 .82 0 0 1-1.1-.7M31.3 209.8v4.5M32.3 202.3h21.5v25.6h-21.5zM37 202v.3h6v-.3M37 202a.75 .75 0 0 1 .8-.7h4.5a.75 .75 0 0 1 .7 .7M151 202.3h21.5v25.6h-21.5zM162 201.5l.5-.3h4.5a.83 .83 0 0 1 .8 1.1h-6.1zM172.7 209a.75 .75 0 0 1 .8 .7v4.6a.75 .75 0 0 1-.8 .7M172.8 209h-.3v6h.3M37 227.9h6a.81 .81 0 0 1-.7 1h-4.6a.79 .79 0 0 1-.7-1zM161.7 227.9h6.1a.87 .87 0 0 1-.8 1l-4.5-.1a.79 .79 0 0 1-.8-.9z"/>
<circle cx="43" cy="216.4" r=".75"/>
<circle cx="161.8" cy="216.4" r=".75"/>
</g>
<!-- layer: Title Block -->
<g fill="none" stroke="#000" stroke-width=".21">
<path d="M53.8 58.4h14.8M72.9 44.5h-12.2l-13 2.7M64.9 75h-2.1l-8.5 8.4M55.5 92.4h5.1M63 141.9h-2.2l-3.4 3.5M40.2 192.3h2.1l6.2 6.2M78.9 195.1h-2.1l-3.5 3.5M125.6 195.1h2.2l3.5 3.4M126.1 181.6h2.2l5.5 5.4M164.2 192.4h-2.2l-6.1 6.1M75.5 219.1l8.5 8.5h2.2M90.5 218.6l3.5 3.5h2.2"/>
<path d="M68.8 225.7v7.9h-2.2M135.8 225.7v7.9h2.2M3.4 261.4h203v27.5h-203zM51.4 266.9h155M51.4 272.4h155M51.4 277.9h155M51.4 261.4v27.5M72.4 261.4v27.5M121.4 261.4v27.5M142.4 261.4v27.5M183.4 261.4v11M51.4 283.4h155"/>
<path d="M183.4 283.4v5.5"/>
</g>
<g fill="#000" stroke="#000" stroke-width=".21">
<path d="M45.6 47.6l2-.8 .2 .7zM51.6 58.4l2.2-.4v.8zM54 83.2l.5 .5-1.8 1.3zM53.4 92.4l2.1-.3v.7zM57.1 145.1l.5 .5-1.8 1.3zM48.7 198.2l1.3 1.8-1.8-1.3zM73 198.3l.5 .5-1.7 1.3zM131.5 198.3l1.3 1.8-1.8-1.3zM134 186.8l1.3 1.8-1.8-1.3zM155.6 198.3l.5 .5-1.7 1.3zM74 217.6l1.8 1.2-.5 .6zM89 217.1l1.8 1.3-.5 .5z"/>
<path d="M68.8 223.6l.3 2.1h-.7zM135.8 223.5l.4 2.2h-.8z"/>
</g>
<g font-size="5.6">
<text x="106.9" y="68.6">Vertical sliding single hung window</text>
<text x="106.5" y="73.6">Residential 2 pane bottom fixed</text>
</g>
<g font-size="4.2">
<text x="106.6" y="82.6">Features:</text>
<text x="106.7" y="132.6">Specifications:</text>
<text x="73.4" y="266.2">Timber Fixed Sash</text>
<text x="144.4" y="266.2">SH101_RT5</text>
<text x="185.4" y="265.9">1:2</text>
<text x="73.4" y="271.7">A:A &amp; B:B</text>
<text x="144.4" y="271.6">11-08-21</text>
<text x="185.4" y="271.6">001</text>
<text x="73.4" y="277.2">-</text>
<text x="144.4" y="277.2">Single Hung</text>
<text x="73.4" y="282.7">-</text>
<text x="144.4" y="282.6">Residential</text>
<text x="73.4" y="288.2">-</text>
<text x="144.4" y="288.1">Single</text>
<text x="185.4" y="288.2">8mm</text>
</g>
<g font-size="3.5">
<text x="74.8" y="105.3">SECTION A-A</text>
<text x="79" y="243.2">SECTION B-B</text>
<text x="7" y="266.3">Neotechnical Industries Ltd</text>
</g>
<g font-size="3.1">
<text x="167.5" y="11.3">A</text>
<text x="169.1" y="23">B</text>
<text x="152.3" y="28">B</text>
<text x="152.2" y="47">SH101</text>
<text x="167.5" y="46.1">A</text>
<text x="182.2" y="47">SH101</text>
</g>
<g font-size="2.8">
<text x="73.3" y="45.2">Glass shown below</text>
<text x="73.3" y="48.6">head rebate for drawing</text>
<text x="73.3" y="51.9">clarity only</text>
<text x="69.2" y="59.1">Acrylic handle typically 55mm</text>
<text x="69.1" y="62.5">from top edge of glass</text>
<text x="65.2" y="76">Midseal</text>
<text x="106.8" y="87.6">Sashless pane of glass moves within it's own plane</text>
<text x="61" y="93.2">OVERLAP NOT TO SCALE</text>
<text x="106.7" y="92.6">Bottom fixed, top sliding pane</text>
<text x="61.1" y="96.5">Typically 100mm</text>
<text x="106.8" y="97.6">Can be used as a barrier (conditions apply)</text>
<text x="106.8" y="106.3">(frames may need to be adapted to suit)</text>
<text x="106.8" y="102.9">Can be retrofitted</text>
<text x="106.7" y="112.6">Removable midseal closes off winter draughts</text>
<text x="106.7" y="117.6">Lock open position provides secure ventilation</text>
<text x="106.8" y="122.6">Opening wand available when lift may be out of reach</text>
<text x="63.5" y="142.9">Wool Pile Carrier</text>
<text x="106.8" y="142.6">Curved and/or raking heads available</text>
<text x="106.7" y="147.6">Frame height from 600mm</text>
<text x="106.7" y="152.7">Frame width from 400mm</text>
<text x="106.9" y="157.6">Annealed, laminated, toughened or Low E glass available as standard</text>
<text x="106.7" y="162.6">Most powder coated and anodised aluminium finishes available as standard</text>
<text x="85.9" y="182.3">Shugg Lock - May be positioned</text>
<text x="87.9" y="185.6">on either side or both, typically</text>
<text x="104.2" y="189">only one required</text>
<text x="16.3" y="193.4">Box Section 01279</text>
<text x="79.3" y="196.1">Guide N1389</text>
<text x="108.8" y="196.1">Guide N1389</text>
<text x="164.5" y="193.4">Box Section 01279</text>
<text x="96.6" y="223.1">Glass</text>
<text x="86.6" y="228.5">'h' Plastic</text>
<text x="49.7" y="234.6">Guide N1389</text>
<text x="138.4" y="234.6">Guide N1389</text>
<text x="52.4" y="264.1">Frame Type</text>
<text x="52.5" y="269.7">Section</text>
<text x="122.4" y="264.1">Drawing name</text>
<text x="122.4" y="269.6">Date drawn</text>
<text x="170.2" y="269.6">Revision</text>
<text x="170.3" y="264.2">Scale</text>
<text x="8.8" y="271.8">9 McDonald St, Sandringham,</text>
<text x="21.4" y="275.1">Auckland.</text>
<text x="52.5" y="275.1">Notes</text>
<text x="122.6" y="275.1">Window style</text>
<text x="11.9" y="281.8">Email: info@shugg.co.nz</text>
<text x="15" y="278.5">Phone: 09 815 0481</text>
<text x="52.5" y="280.6">Notes</text>
<text x="122.6" y="280.7">Window format</text>
<text x="16.5" y="285.2">www.shugg.co.nz</text>
<text x="52.5" y="286.1">Notes</text>
<text x="122.5" y="286.2">Glazing</text>
<text x="170.3" y="286.1">Thickness</text>
</g>
<g font-size="2.1">
<text x="20" y="291.4">Details subject to change without notice. Exterior frames by others, Neotechnical Industries Ltd does not own the rights to exterior frames shown and are indicative only. All other details</text>
<text x="56.6" y="293.9">© Neotechnical Industries Ltd, not to be reproduced, altered or distributed in any form without permission.</text>
</g>
<g font-size="1.7">
<text x="42.4" y="17.6">63</text>
<text x="42.1" y="34.5">18</text>
<text x="33.1" y="40.6">22</text>
<text x="42.3" y="40.6">15</text>
<text x="51.9" y="40.6">23</text>
</g>
<g font-size="1.4">
<text x="55.8" y="140.6">10</text>
<text x="43.3" y="148.9">20</text>
<text x="17.6" y="155.3">5.0° min.</text>
<text x="42.6" y="172.6">63</text>
</g>
<g font-size="1">
<text x="150.9" y="10.2">Bottom Fixed Top Sliding</text>
<text x="152" y="8.9">2 Panel Single Hung</text>
<text x="152.8" y="11.5">- Closed Position</text>
<text x="180.9" y="10.1">Bottom Fixed Top Sliding</text>
<text x="182" y="8.8">2 Panel Single Hung</text>
<text x="183.2" y="11.4">- Open Position</text>
<text x="157.3" y="39.9">Fixed bottom pane.</text>
<text x="187.3" y="39.9">Fixed bottom pane.</text>
</g>
</svg>
